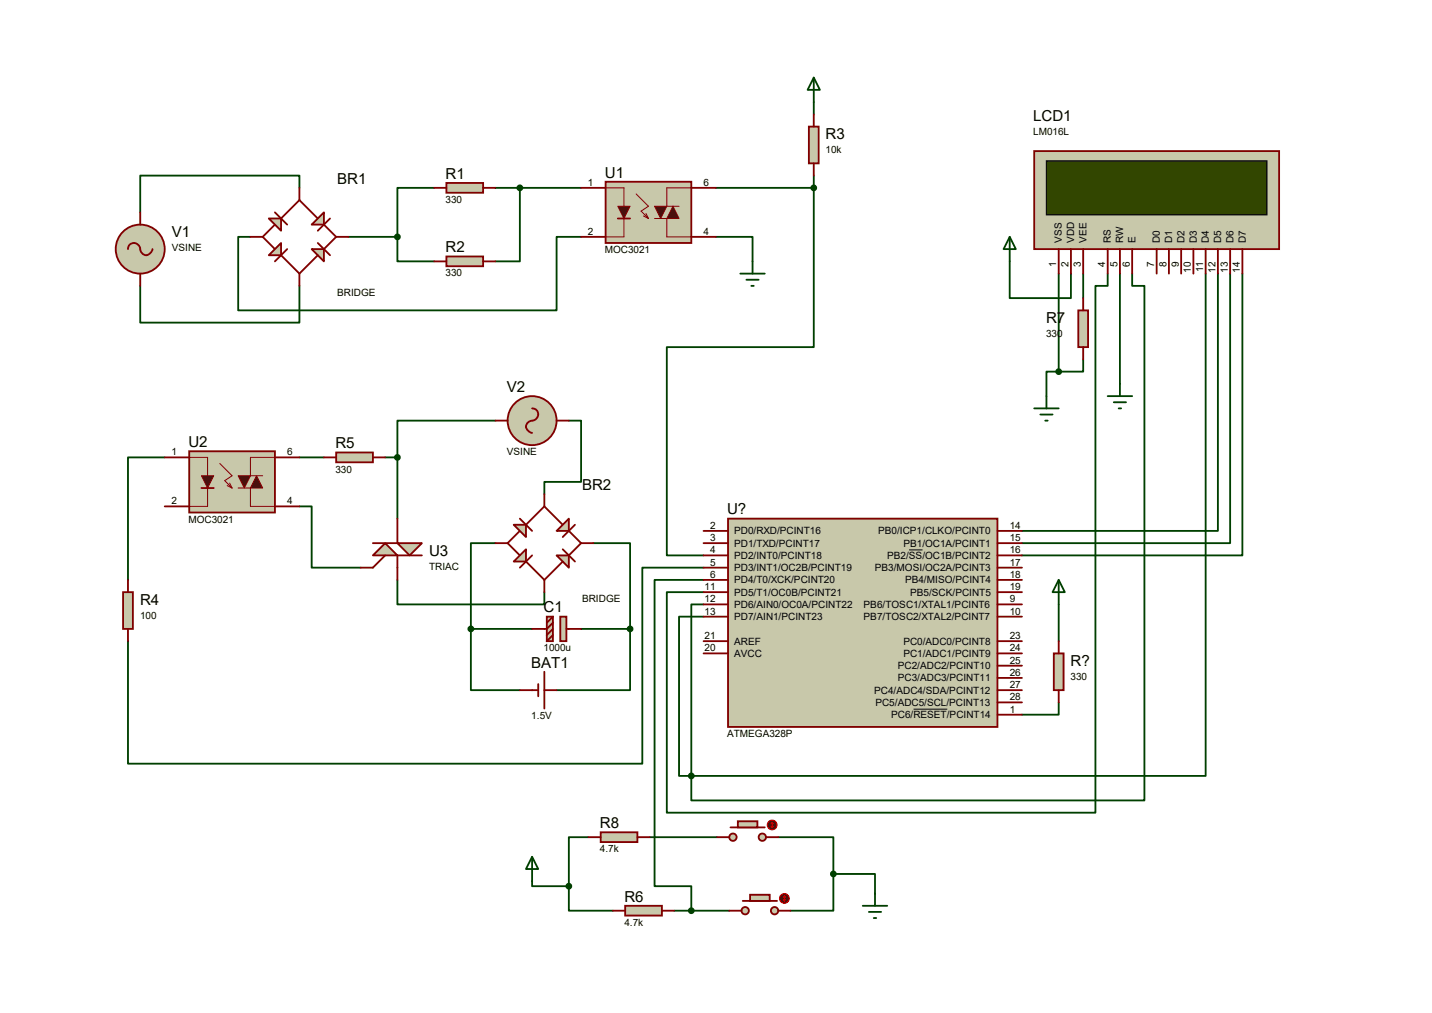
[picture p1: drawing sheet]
<svg xmlns="http://www.w3.org/2000/svg" width="297mm" height="210mm" viewBox="0 0 297 210" stroke-linecap="round" stroke-linejoin="round" font-family="sans-serif">
<g fill="none" stroke="#004000" stroke-width=".38">
<path d="M62.1 38.9v-2.5h-33v7.6M90 38.9h-7.6v10.2M102.7 38.9h17.8M107.8 38.9v15.3h-5.1M148.5 38.9h20.3M168.8 38.9v33.1h-30.5v43.1h7.6M168.8 21.2v2.5M168.8 36.4v2.5M29.1 59.3v7.6h33v-7.6M51.9 49.1h-2.5v15.2h66v-15.2h5.1M72.3 49.1h10.1M82.4 49.1v5.1h7.6"/>
<path d="M148.5 49.1h7.6v5.1M209.4 54.2v7.6h12.7v-5.1M219.6 56.7v20.3M224.7 56.7v5.1M229.7 56.7v2.6h-2.5v109.2h-88.9v-45.7h7.6M232.3 56.7v22.9M234.8 56.7v2.6h2.6v106.6h-94v-5M250.1 56.7v104.2h-106.7M252.6 56.7v53.4h-40.6M255.1 56.7v55.9h-43.1M257.7 56.7v58.4h-45.7M219.6 77h-2.6v5.1"/>
<path d="M224.7 74.5v2.5h-5.1M34.2 94.8h-7.7v25.4M62.1 94.8h5.1M79.9 94.8h2.5M82.4 94.8v12.7M102.7 87.2h-20.3v7.6M118 87.2h2.5v12.7h-7.6v2.5M62.1 105h2.5v12.7h10.2M102.7 112.6h-5v17.8M123.1 112.6h7.6v17.8M145.9 117.7h-12.7v40.6h-106.7v-25.4M82.4 120.2v5.1h30.5v-2.5"/>
<path d="M97.7 130.4v12.7h10.1M97.7 130.4h12.7M120.5 130.4h10.2M130.7 130.4v12.7h-15.3M145.9 120.2h-10.1v63.5h7.6v5.1M145.9 125.3h-2.5v35.6M145.9 127.8h-5.1v33.1h2.6M219.6 125.3v7.6M219.6 145.6v2.6h-7.6M122 173.6h-4v10.1M134.7 173.6h14M161.4 173.6h11.4v7.6"/>
<path d="M110.4 182.7v1h7.6M118 183.7v5.1h9.1M139.8 188.8h11.5M172.8 181.2v7.6h-8.8M172.8 181.2h8.7v4.1"/>
</g>
<path d="M64.6 51.6h2.6v2.6z" fill="#c8c8aa" stroke="#800000" stroke-width=".38"/>
<path d="M57 44l2.6 2.6M57 46.6l-2.5 2.5 2.5 2.5M58.3 45.3l3.8-3.8 3.8 3.8M58.3 52.9l3.8 3.8 3.8-3.8M59.6 51.6l-2.6 2.6M65.9 50.4l2.6 2.5M67.2 46.6l2.5 2.5-2.5 2.5M68.5 45.3l-2.6 2.5" fill="none" stroke="#800000" stroke-width=".38"/>
<g fill="#c8c8aa" stroke="#800000" stroke-width=".38">
<path d="M67.2 44v2.6h-2.6z"/>
<path d="M55.8 45.3h2.5v2.5z"/>
<path d="M55.8 52.9l2.5-2.5v2.5z"/>
</g>
<path d="M62.1 38.9v2.6M51.9 49.1h2.6M62.1 56.7v2.6M69.7 49.1h2.6" fill="none" stroke="#800000" stroke-width=".38"/>
<path d="M92.6 37.9h7.6v2.1h-7.6z" fill="#c8c8aa" stroke="#800000" stroke-width=".38"/>
<path d="M90 38.9h2.6M100.2 38.9h2.5" fill="none" stroke="#800000" stroke-width=".38"/>
<path d="M92.6 53.2h7.6v2h-7.6z" fill="#c8c8aa" stroke="#800000" stroke-width=".38"/>
<path d="M90 54.2h2.6M100.2 54.2h2.5" fill="none" stroke="#800000" stroke-width=".38"/>
<path d="M125.6 37.7h17.8v12.7h-17.8z" fill="#c8c8aa" stroke="#800000" stroke-width=".38"/>
<path d="M128.1 42.8h2.6l-1.3 2.5z" fill="#400000" stroke="#800000" stroke-width=".21"/>
<path d="M128.1 45.3h2.6" fill="none" stroke="#800000" stroke-width=".38"/>
<g fill="#400000" stroke="#800000" stroke-width=".21">
<path d="M139.6 42.8l1.2 2.5h-2.5z"/>
<path d="M135.8 42.8h2.5l-1.3 2.5z"/>
</g>
<path d="M125.6 38.9h3.8v3.9M143.4 38.9h-5.1v3.9h2.5M129.4 45.3v3.8h-3.8M132 40.2l2.5 2.6-1.5 1 1.5 1.5M133.5 44.8l1 .5M134 44.3l.5 1M135.8 45.3h2.5v3.8h5.1" fill="none" stroke="#800000" stroke-width=".21"/>
<path d="M120.5 38.9h5.1M143.4 38.9h5.1M120.5 49.1h5.1M143.4 49.1h5.1" fill="none" stroke="#800000" stroke-width=".38"/>
<path d="M167.8 26.2h2v7.7h-2z" fill="#c8c8aa" stroke="#800000" stroke-width=".38"/>
<path d="M168.8 23.7v2.5M168.8 33.9v2.5" fill="none" stroke="#800000" stroke-width=".38"/>
<path d="M25.5 122.8h2.1v7.6h-2.1z" fill="#c8c8aa" stroke="#800000" stroke-width=".38"/>
<path d="M26.5 120.2v2.6M26.5 130.4v2.5" fill="none" stroke="#800000" stroke-width=".38"/>
<path d="M39.2 93.6h17.8v12.7h-17.8z" fill="#c8c8aa" stroke="#800000" stroke-width=".38"/>
<path d="M41.8 98.6h2.5l-1.2 2.6z" fill="#400000" stroke="#800000" stroke-width=".21"/>
<path d="M41.8 101.2h2.5" fill="none" stroke="#800000" stroke-width=".38"/>
<g fill="#400000" stroke="#800000" stroke-width=".21">
<path d="M53.2 98.6l1.3 2.6h-2.6z"/>
<path d="M49.4 98.6h2.5l-1.2 2.6z"/>
</g>
<path d="M39.2 94.8h3.9v3.8M45.6 96.1l2.5 2.5-1.5 1.1 1.5 1.5M57 94.8h-5.1v3.8h2.6M43.1 101.2v3.8h-3.9M47.1 100.7l1 .5M47.6 100.2l.5 1M49.4 101.2h2.5v3.8h5.1" fill="none" stroke="#800000" stroke-width=".21"/>
<path d="M34.2 94.8h5M57 94.8h5.1M34.2 105h5M57 105h5.1" fill="none" stroke="#800000" stroke-width=".38"/>
<g fill="#c8c8aa" stroke="#800000" stroke-width=".38">
<path d="M82.4 112.6h5.1l-2.5 2.5z"/>
<path d="M77.3 115.1l2.6-2.5 2.5 2.5z"/>
</g>
<path d="M79.9 115.1l-2.6 2.6h-2.5M82.4 107.5v5.1h-5.1M87.5 115.1h-5.1v5.1" fill="none" stroke="#800000" stroke-width=".38"/>
<circle cx="29.1" cy="51.6" r="5.1" fill="#c8c8aa" stroke="#800000" stroke-width=".38"/>
<path d="M26.5 51.6a1.32 1.32 0 0 1 1.5-1.2 1.32 1.32 0 0 1 1.1 1.6 1.26 1.26 0 0 0 1.4 .9 1.26 1.26 0 0 0 1.1-1.3M29.1 44v2.6M29.1 56.7v2.6" fill="none" stroke="#800000" stroke-width=".38"/>
<g fill="#004000" stroke="#004000" stroke-width=".38">
<circle cx="82.4" cy="49.1" r=".51"/>
<circle cx="107.8" cy="38.9" r=".51"/>
</g>
<path d="M69.7 93.8h7.6v2h-7.6z" fill="#c8c8aa" stroke="#800000" stroke-width=".38"/>
<path d="M67.2 94.8h2.5M77.3 94.8h2.6M112.9 139.3v7.6M107.8 143.1h3.8M111.6 141.8v2.6M112.9 143.1h2.5" fill="none" stroke="#800000" stroke-width=".38"/>
<path d="M153.5 56.7h5.1M154.8 58h2.6M155.8 59.3h.5M156.1 54.2v2.5M178.9 187.8h5.1M180.2 189.1h2.6M181.2 190.3h.5M181.5 185.3v2.5" fill="none" stroke="#004000" stroke-width=".38"/>
<path d="M129.7 187.8h7.6v2h-7.6z" fill="#c8c8aa" stroke="#800000" stroke-width=".38"/>
<path d="M127.1 188.8h2.6M137.3 188.8h2.5" fill="none" stroke="#800000" stroke-width=".38"/>
<path d="M124.6 172.6h7.6v2h-7.6z" fill="#c8c8aa" stroke="#800000" stroke-width=".38"/>
<path d="M122 173.6h2.6M132.2 173.6h2.5" fill="none" stroke="#800000" stroke-width=".38"/>
<path d="M168.8 16.1l1.3 2.5h-2.6zM168.8 16.1v5.1M110.4 177.6l1.2 2.6h-2.5zM110.4 177.6v5.1" fill="none" stroke="#004000" stroke-width=".38"/>
<path d="M115.4 115.1h2.6v2.6z" fill="#c8c8aa" stroke="#800000" stroke-width=".38"/>
<path d="M107.8 107.5l2.6 2.6M107.8 110.1l-2.5 2.5 2.5 2.5M109.1 108.8l3.8-3.8 3.8 3.8M109.1 116.4l3.8 3.8 3.8-3.8M110.4 115.1l-2.6 2.6M116.7 113.9l2.6 2.5M118 110.1l2.5 2.5-2.5 2.5M119.3 108.8l-2.6 2.5" fill="none" stroke="#800000" stroke-width=".38"/>
<g fill="#c8c8aa" stroke="#800000" stroke-width=".38">
<path d="M115.4 110.1l2.6-2.6v2.6z"/>
<path d="M106.6 108.8h2.5v2.5z"/>
<path d="M106.6 116.4l2.5-2.5v2.5z"/>
</g>
<path d="M102.7 112.6h2.6M112.9 102.4v2.6M120.5 112.6h2.6M112.9 120.2v2.6" fill="none" stroke="#800000" stroke-width=".38"/>
<circle cx="110.4" cy="87.2" r="5.1" fill="#c8c8aa" stroke="#800000" stroke-width=".38"/>
<path d="M102.7 87.2h2.6M110.4 84.7a1.32 1.32 0 0 1 1.2 1.4 1.32 1.32 0 0 1-1.6 1.2 1.26 1.26 0 0 0-.9 1.4 1.26 1.26 0 0 0 1.3 1M115.4 87.2h2.6" fill="none" stroke="#800000" stroke-width=".38"/>
<circle cx="82.4" cy="94.8" r=".51" fill="#004000" stroke="#004000" stroke-width=".38"/>
<g fill="#c8c8aa" stroke="#800000" stroke-width=".38">
<path d="M116.2 127.8h1.3v5.1h-1.3z"/>
<path d="M113.4 127.8h1.3v5.1h-1.3z"/>
</g>
<path d="M114.7 129.1l-1.3 1.3h-3M114.7 131.7l-1.3 1.2M114.7 130.4l-1.3 1.3M114.7 127.8l-1.3 1.3M117.5 130.4h3" fill="none" stroke="#800000" stroke-width=".38"/>
<g fill="#004000" stroke="#004000" stroke-width=".38">
<circle cx="130.7" cy="130.4" r=".51"/>
<circle cx="97.7" cy="130.4" r=".51"/>
</g>
<g fill="#c8c8aa" stroke="#800000" stroke-width=".38">
<circle cx="160.7" cy="188.8" r=".76"/>
<circle cx="154.6" cy="188.8" r=".76"/>
</g>
<path d="M154.1 186.8h7.1" fill="none" stroke="#800000" stroke-width=".38"/>
<path d="M155.6 185.5h4v1.3h-4z" fill="#c8c8aa" stroke="#800000" stroke-width=".38"/>
<path d="M151.3 188.8h2.5M161.4 188.8h2.6" fill="none" stroke="#800000" stroke-width=".38"/>
<circle cx="162.7" cy="186.3" r="1.02" fill="#400000" stroke="#f00" stroke-width=".21"/>
<path d="M162.4 186.5l.3 .3M162.7 185.8v1M162.7 185.8l-.3 .2M162.7 185.8l.2 .2M162.9 186.5l-.2 .3" fill="none" stroke="#f00" stroke-width=".21"/>
<g fill="#c8c8aa" stroke="#800000" stroke-width=".38">
<circle cx="158.1" cy="173.6" r=".76"/>
<circle cx="152" cy="173.6" r=".76"/>
</g>
<path d="M151.5 171.5h7.1" fill="none" stroke="#800000" stroke-width=".38"/>
<path d="M153 170.3h4.1v1.2h-4.1z" fill="#c8c8aa" stroke="#800000" stroke-width=".38"/>
<path d="M148.7 173.6h2.6M158.9 173.6h2.5" fill="none" stroke="#800000" stroke-width=".38"/>
<circle cx="160.1" cy="171" r="1.02" fill="#400000" stroke="#f00" stroke-width=".21"/>
<path d="M159.9 171.3l.2 .2M160.1 170.5v1M160.1 170.5l-.2 .3M160.1 170.5l.3 .3M160.4 171.3l-.3 .2" fill="none" stroke="#f00" stroke-width=".21"/>
<circle cx="172.8" cy="181.2" r=".51" fill="#004000" stroke="#004000" stroke-width=".38"/>
<path d="M214.5 31.3h50.8v20.3h-50.8z" fill="#c8c8aa" stroke="#800000" stroke-width=".38"/>
<path d="M217 33.4h45.8v11.1h-45.8z" fill="#324600" stroke="#000" stroke-width=".25"/>
<g fill="none" stroke="#800000" stroke-width=".38">
<path d="M219.6 51.6v5.1M222.1 51.6v5.1M224.7 51.6v5.1M229.7 51.6v5.1M232.3 51.6v5.1M234.8 51.6v5.1M239.9 51.6v5.1M242.4 51.6v5.1M245 51.6v5.1M247.5 51.6v5.1M250.1 51.6v5.1M252.6 51.6v5.1"/>
<path d="M255.1 51.6v5.1M257.7 51.6v5.1"/>
</g>
<path d="M209.4 49.1l1.3 2.5h-2.5zM209.4 49.1v5.1M232.3 79.6v2.5M214.5 84.7h5.1M215.8 85.9h2.5M216.8 87.2h.5M217 82.1v2.6M229.7 82.1h5.1M231 83.4h2.6M232 84.7h.5" fill="none" stroke="#004000" stroke-width=".38"/>
<path d="M223.6 64.3h2.1v7.7h-2.1z" fill="#c8c8aa" stroke="#800000" stroke-width=".38"/>
<path d="M224.7 61.8v2.5M224.7 72v2.5" fill="none" stroke="#800000" stroke-width=".38"/>
<circle cx="219.6" cy="77" r=".51" fill="#004000" stroke="#004000" stroke-width=".38"/>
<path d="M151 107.5h55.9v43.2h-55.9z" fill="#c8c8aa" stroke="#800000" stroke-width=".38"/>
<g fill="none" stroke="#800000" stroke-width=".38">
<path d="M145.9 110.1h5.1M145.9 112.6h5.1M145.9 117.7h5.1M145.9 115.1h5.1M206.9 110.1h5.1M206.9 112.6h5.1M206.9 117.7h5.1M206.9 115.1h5.1M145.9 125.3h5.1M145.9 122.8h5.1M145.9 120.2h5.1M145.9 127.8h5.1"/>
<path d="M145.9 135.5h5.1M145.9 132.9h5.1M206.9 125.3h5.1M206.9 122.8h5.1M206.9 120.2h5.1M206.9 127.8h5.1M206.9 138h5.1M206.9 135.5h5.1M206.9 132.9h5.1M206.9 148.2h5.1M206.9 145.6h5.1M206.9 143.1h5.1"/>
<path d="M206.9 140.5h5.1"/>
</g>
<path d="M188.6 114h2.7M189.5 147h7" fill="none" stroke="#000" stroke-width=".21"/>
<g fill="#004000" stroke="#004000" stroke-width=".38">
<circle cx="118" cy="183.7" r=".51"/>
<circle cx="168.8" cy="38.9" r=".51"/>
<circle cx="143.4" cy="188.8" r=".51"/>
<circle cx="143.4" cy="160.9" r=".51"/>
</g>
<path d="M218.6 135.5h2v7.6h-2z" fill="#c8c8aa" stroke="#800000" stroke-width=".38"/>
<path d="M219.6 132.9v2.6M219.6 143.1v2.5" fill="none" stroke="#800000" stroke-width=".38"/>
<path d="M219.6 120.2l1.3 2.6h-2.6zM219.6 120.2v5.1" fill="none" stroke="#004000" stroke-width=".38"/>
<g font-size="3.1">
<text x="171.2" y="28.9">R3</text>
<text x="214.3" y="25.1">LCD1</text>
<text x="69.9" y="38.1">BR1</text>
<text x="92.4" y="37.1">R1</text>
<text x="125.4" y="36.8">U1</text>
<text x="35.6" y="49.2">V1</text>
<text x="92.4" y="52.3">R2</text>
<text x="217" y="67">R7</text>
<text x="105.1" y="81.3">V2</text>
<text x="39.1" y="92.7">U2</text>
<text x="69.6" y="93">R5</text>
<text x="120.7" y="101.6">BR2</text>
<text x="150.8" y="106.6">U?</text>
<text x="89" y="115.2">U3</text>
<text x="29" y="125.4">R4</text>
<text x="112.7" y="127">C1</text>
<text x="110.2" y="138.4">BAT1</text>
<text x="222" y="138.1">R?</text>
<text x="124.4" y="171.7">R8</text>
<text x="129.5" y="186.9">R6</text>
</g>
<g font-size="2.1">
<text x="214.3" y="28">LM016L</text>
<text x="171.2" y="31.8">10k</text>
<text x="121.9" y="38.5">1</text>
<text x="145.9" y="38.5">6</text>
<text x="92.4" y="42.1">330</text>
<text x="35.6" y="52.1">VSINE</text>
<text x="121.9" y="48.7">2</text>
<text x="125.4" y="52.5">MOC3021</text>
<text x="145.9" y="48.7">4</text>
<text x="220.3" y="50.4" transform="rotate(-90 220.3 50.4)">VSS</text>
<text x="222.8" y="50.4" transform="rotate(-90 222.8 50.4)">VDD</text>
<text x="225.3" y="50.4" transform="rotate(-90 225.3 50.4)">VEE</text>
<text x="230.4" y="50.4" transform="rotate(-90 230.4 50.4)">RS</text>
<text x="233" y="50.4" transform="rotate(-90 233 50.4)">RW</text>
<text x="235.5" y="50.4" transform="rotate(-90 235.5 50.4)">E</text>
<text x="240.6" y="50.4" transform="rotate(-90 240.6 50.4)">D0</text>
<text x="243.1" y="50.4" transform="rotate(-90 243.1 50.4)">D1</text>
<text x="245.7" y="50.4" transform="rotate(-90 245.7 50.4)">D2</text>
<text x="248.2" y="50.4" transform="rotate(-90 248.2 50.4)">D3</text>
<text x="250.7" y="50.4" transform="rotate(-90 250.7 50.4)">D4</text>
<text x="253.3" y="50.4" transform="rotate(-90 253.3 50.4)">D5</text>
<text x="255.8" y="50.4" transform="rotate(-90 255.8 50.4)">D6</text>
<text x="258.4" y="50.4" transform="rotate(-90 258.4 50.4)">D7</text>
<text x="92.4" y="57.3">330</text>
<text x="219.1" y="55.3" transform="rotate(-90 219.1 55.3)">1</text>
<text x="221.6" y="55.3" transform="rotate(-90 221.6 55.3)">2</text>
<text x="224.2" y="55.3" transform="rotate(-90 224.2 55.3)">3</text>
<text x="229.2" y="55.3" transform="rotate(-90 229.2 55.3)">4</text>
<text x="231.8" y="55.3" transform="rotate(-90 231.8 55.3)">5</text>
<text x="234.3" y="55.3" transform="rotate(-90 234.3 55.3)">6</text>
<text x="239.4" y="55.3" transform="rotate(-90 239.4 55.3)">7</text>
<text x="241.9" y="55.3" transform="rotate(-90 241.9 55.3)">8</text>
<text x="244.5" y="55.3" transform="rotate(-90 244.5 55.3)">9</text>
<text x="247" y="56.5" transform="rotate(-90 247 56.5)">10</text>
<text x="249.6" y="56.3" transform="rotate(-90 249.6 56.3)">11</text>
<text x="252.1" y="56.5" transform="rotate(-90 252.1 56.5)">12</text>
<text x="254.6" y="56.5" transform="rotate(-90 254.6 56.5)">13</text>
<text x="257.2" y="56.5" transform="rotate(-90 257.2 56.5)">14</text>
<text x="69.9" y="61.4">BRIDGE</text>
<text x="217" y="69.9">330</text>
<text x="35.6" y="94.4">1</text>
<text x="59.6" y="94.4">6</text>
<text x="105.1" y="94.4">VSINE</text>
<text x="69.6" y="98">330</text>
<text x="35.6" y="104.6">2</text>
<text x="59.6" y="104.6">4</text>
<text x="39.1" y="108.3">MOC3021</text>
<text x="147.3" y="112.2">3</text>
<text x="147.3" y="109.6">2</text>
<text x="152.3" y="113.3">PD1/TXD/PCINT17</text>
<text x="152.3" y="110.8">PD0/RXD/PCINT16</text>
<text x="182.1" y="110.8">PB0/ICP1/CLKO/PCINT0</text>
<text x="187.4" y="113.3">PB1/OC1A/PCINT1</text>
<text x="209.4" y="109.6">14</text>
<text x="209.4" y="112.2">15</text>
<text x="89" y="118.1">TRIAC</text>
<text x="147.3" y="119.8">6</text>
<text x="147.3" y="117.3">5</text>
<text x="147.3" y="114.7">4</text>
<text x="152.3" y="118.4">PD3/INT1/OC2B/PCINT19</text>
<text x="152.3" y="115.9">PD2/INT0/PCINT18</text>
<text x="181.4" y="118.4">PB3/MOSI/OC2A/PCINT3</text>
<text x="184" y="115.9">PB2/SS/OC1B/PCINT2</text>
<text x="209.4" y="117.3">17</text>
<text x="209.4" y="114.7">16</text>
<text x="209.4" y="119.8">18</text>
<text x="120.7" y="124.8">BRIDGE</text>
<text x="146.1" y="124.9">12</text>
<text x="146.1" y="122.3">11</text>
<text x="152.3" y="123.5">PD5/T1/OC0B/PCINT21</text>
<text x="152.3" y="120.9">PD4/T0/XCK/PCINT20</text>
<text x="187.7" y="120.9">PB4/MISO/PCINT4</text>
<text x="188.8" y="123.5">PB5/SCK/PCINT5</text>
<text x="209.4" y="122.3">19</text>
<text x="209.4" y="124.9">9</text>
<text x="29" y="128.3">100</text>
<text x="146.1" y="127.4">13</text>
<text x="152.3" y="126">PD6/AIN0/OC0A/PCINT22</text>
<text x="152.3" y="128.6">PD7/AIN1/PCINT23</text>
<text x="179.1" y="128.6">PB7/TOSC2/XTAL2/PCINT7</text>
<text x="179.1" y="126">PB6/TOSC1/XTAL1/PCINT6</text>
<text x="209.4" y="127.4">10</text>
<text x="112.7" y="135">1000u</text>
<text x="146.1" y="135">20</text>
<text x="146.1" y="132.5">21</text>
<text x="152.3" y="136.2">AVCC</text>
<text x="152.3" y="133.6">AREF</text>
<text x="187.4" y="136.2">PC1/ADC1/PCINT9</text>
<text x="187.4" y="133.6">PC0/ADC0/PCINT8</text>
<text x="209.4" y="137.6">25</text>
<text x="209.4" y="135">24</text>
<text x="209.4" y="132.5">23</text>
<text x="181.3" y="143.8">PC4/ADC4/SDA/PCINT12</text>
<text x="186.2" y="141.3">PC3/ADC3/PCINT11</text>
<text x="186.2" y="138.7">PC2/ADC2/PCINT10</text>
<text x="209.4" y="142.7">27</text>
<text x="209.4" y="140.1">26</text>
<text x="222" y="141">330</text>
<text x="110.2" y="149">1.5V</text>
<text x="181.6" y="146.3">PC5/ADC5/SCL/PCINT13</text>
<text x="184.8" y="148.9">PC6/RESET/PCINT14</text>
<text x="209.4" y="147.7">1</text>
<text x="209.4" y="145.2">28</text>
<text x="150.8" y="152.8">ATMEGA328P</text>
<text x="124.4" y="176.7">4.7k</text>
<text x="129.5" y="191.9">4.7k</text>
</g>
</svg>
